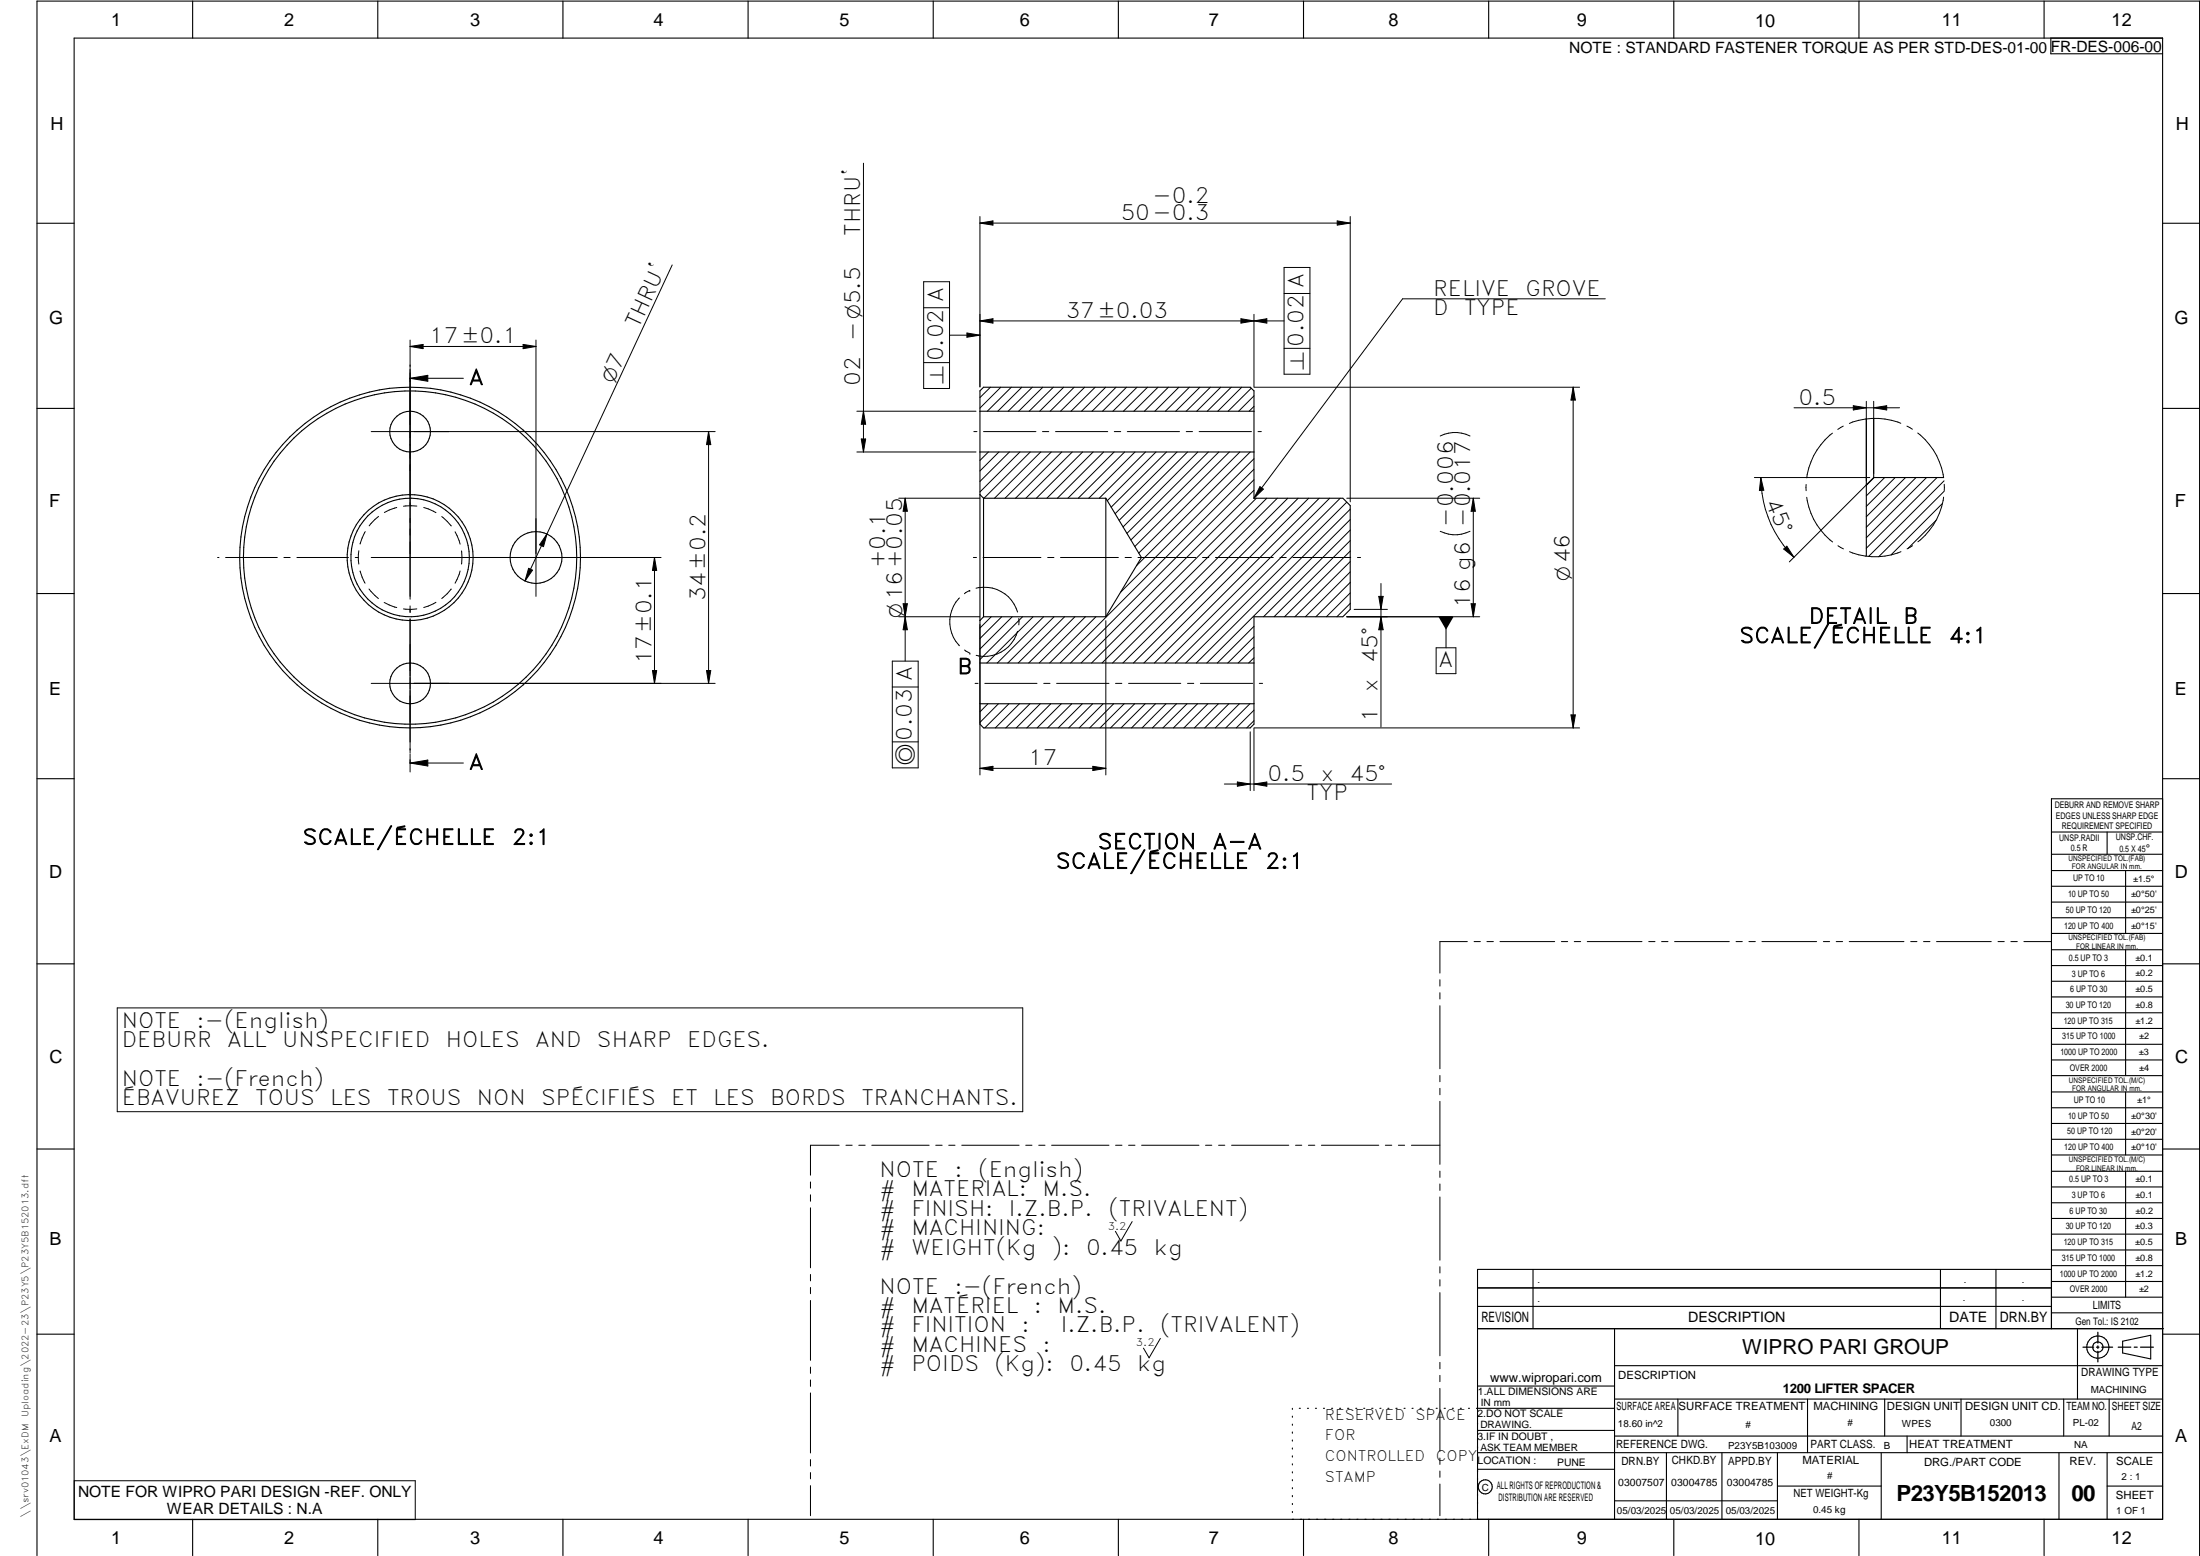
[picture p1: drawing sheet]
<svg xmlns="http://www.w3.org/2000/svg" width="594mm" height="420mm" viewBox="0 0 594 420" stroke-linecap="round" stroke-linejoin="round" font-family="sans-serif">
<g fill="none" stroke="#000" stroke-width=".3">
<path d="M20 10.3h564v400h-564zM52 .3v10M102 .3v10M152 .3v10M202 .3v10M252 .3v10M302 .3v10M352 .3v10M402 .3v10M452 .3v10M502 .3v10M552 .3v10"/>
<path d="M553.8 10.3v4.2h30.2M10 60.3h10M584 60.3h10M10 110.3h10M264.6 105.5l1-.9h72l1 .9v29h24l2 2v28l-2 2h-24v29l-1 1.1h-72l-1-1.1zM264.6 111h74M504 113.1v37.1M506 113v15.9M584 110.3h10M264.6 133.6l1 .9M264.6 122h74M265.6 134.5h33"/>
<path d="M265.6 134.5v32M298.6 134.5l9.6 16-9.6 16M298.6 134.5v32M506 128.9h18.8M506 128.9l-2 2M10 160.3h10M264.6 179h74M265.6 166.5l-1 1.1M265.6 166.5h33M584 160.3h10M264.6 190h74M10 210.3h10"/>
<path d="M584 215.7h-30v143.1M584 210.3h10M554 224.7h30M554 230.7h30M554 235.1h30M554 239.3h30M569 224.7v6M574 235.1v17M554 243.6h30M554 247.8h30M554 252.1h30M554 256.5h30"/>
<path d="M574 256.5v33.9M10 260.3h10M554 260.7h30M554 265h30M554 269.2h30M554 273.5h30M554 277.7h30M584 260.3h10M554 282h30M554 286.2h30M554 290.4h30M554 294.9h30"/>
<path d="M554 299.1h30M574 294.9v17M10 310.3h10M554 303.4h30M554 307.6h30M554 311.9h30M554 316.3h30M574 316.3v34M584 310.3h10M554 320.5h30M554 324.8h30M554 329h30"/>
<path d="M554 333.2h30M554 337.5h30M399 358.8h185.2M399 352.8h155M399 347.8h155M414 342.8v16M436 358.8v51.5M524 342.8v16M539 342.8v16M554 341.8h30M554 346h30M554 350.3h30"/>
<path d="M554 354.5h30M554 342.8h-155v67.5M561 358.8v19M10 360.3h10M399 374.3h37M436 377.8h148M453.1 377.8v10M488.1 377.8v14.5M508.9 377.8v10M529.5 377.8v10M557.3 377.8v10M569.5 377.8v10"/>
<path d="M573.2 362.2l7.6-1.6v6.3l-7.6-1.6zM584 368.8h-148M584 360.3h10M349 380.3v.3M349 382.4v.3M349 384.6v.3M349 386.7v.3M349 388.8v.3M349 391v.3M349 393.1v.3M349 395.3v.3M349 397.4v.3"/>
<path d="M349 399.5v.3M350.9 380.3h.2M353.1 380.3h.2M355.2 380.3h.3M357.4 380.3h.3M359.6 380.3h.3M361.7 380.3h.3M363.9 380.3h.3M366.1 380.3h.3M368.3 380.3h.2M370.4 380.3h.3M372.6 380.3h.3"/>
<path d="M374.8 380.3h.3M376.9 380.3h.4M379.1 380.3h.3M381.3 380.3h.3M383.4 380.3h.4M385.6 380.3h.3M387.8 380.3h.3M390 380.3h.3M392.2 380.3h.3M394.3 380.3h.3M396.5 380.3h.3M398.7 380.3h37.3"/>
<path d="M399 396.7h37M399 392.3h185M399 386.2h37M436 387.8h148M450 392.3v18M465 392.3v18M480 392.3v18M508 392.3v18M515 387.8v4.5M556 392.3v18M569 392.3v18M52 410.3v9.7"/>
<path d="M102 410.3v9.7M152 410.3v9.7M202 410.3v9.7M252 410.3v9.7M302 410.3v9.7M349 401.7v.3M349 403.8v.4M349 406v.3M349 408.1v.3M352 410.3v9.7M402 410.3v9.7M436 405.3h44"/>
<path d="M452 410.3v9.7M480 401.3h28M502 410.3v9.7M552 410.3v9.7M569 401.3h15M10 420v-419.7h584v419.7"/>
<circle cx="110.7" cy="116.6" r="5.5"/>
<circle cx="110.7" cy="150.6" r="16"/>
<circle cx="110.7" cy="150.5" r="17"/>
<circle cx="110.7" cy="150.6" r="45"/>
<circle cx="110.7" cy="150.5" r="46"/>
<circle cx="144.8" cy="150.5" r="7"/>
<circle cx="110.7" cy="184.6" r="5.5"/>
<circle cx="566.5" cy="363.7" r="1.39"/>
<circle cx="566.5" cy="363.8" r="3"/>
<circle cx="401.1" cy="401.5" r="1.9"/>
</g>
<g fill="none" stroke="#000" stroke-width=".27">
<path d="M233.2 44.1v77.9M264.6 58.5v46M361.1 59.6l3.5 .6-3.5 .6zM364.6 58.5v77M181.5 71.5l-33.8 72.7M249.4 76.1h7v28.8h-7zM264.6 60.2l3.5-.6v1.2zM264.6 60.2h100M346.7 79.2h7M346.7 72.2h7v28.8h-7zM110.7 91.8v70M110.7 93.6l3.6-.6v1.1z"/>
<path d="M110.7 93.6h34M141.3 93l3.4 .6-3.4 .5zM144.7 91.8v69.2M249.4 97.9h7M249.4 83.1h7M256.4 90.5h8.2M261.1 89.9l3.5 .6-3.5 .6zM264.6 86.7l3.5-.6v1.1zM264.6 86.7h82.1M335.1 86.1l7 1.1v-1.1l-7 1.1zM338.6 84.9v19.6M346.7 94.1h7"/>
<path d="M433.5 80.7h-54.8l-40.1 53.8M110.7 102.2h14.4M110.7 102.2l4.8-.9v1.7zM191.3 116.5l.6 3.6h-1.1zM191.3 116.5v68M193.1 116.5h-92.9M231.4 111h32.2M232.6 118.5h1.2l-.6 3.5zM233.2 111l.6 3.6h-1.2zM263 116.5h.8M265.6 116.5h14.1M267.5 104.6l-2.9 2.8"/>
<path d="M270.2 104.6l-5.6 5.6M273.1 104.6l-6.5 6.4M275.9 104.6l-6.5 6.4M278.8 104.6l-6.6 6.4M281.5 116.5h1.7M281.6 104.6l-6.5 6.4M284.4 104.6l-6.5 6.4M285 116.5h14.1M287.2 104.6l-6.5 6.4M290.1 104.6l-6.5 6.4M292.9 104.6l-6.5 6.4M295.7 104.6l-6.5 6.4"/>
<path d="M298.6 104.6l-6.5 6.4M300.9 116.5h1.7M301.4 104.6l-6.5 6.4M304.2 104.6l-6.5 6.4M304.4 116.5h14.1M307 104.6l-6.5 6.4M309.9 104.6l-6.5 6.4M312.7 104.6l-6.5 6.4M315.5 104.6l-6.5 6.4M318.3 104.6l-6.4 6.4M320.3 116.5h1.7M321.2 104.6l-6.5 6.4"/>
<path d="M323.8 116.5h14.1M324 104.6l-6.5 6.4M326.8 104.6l-6.5 6.4M329.6 104.6l-6.4 6.4M332.5 104.6l-6.5 6.4M335.3 104.6l-6.5 6.4M337.9 104.8l-6.3 6.2M338.6 109.7l-1.3 1.3M338.6 106.9l-4.1 4.1M338.7 104.6h87.8M339.7 116.5h.9M397 117.7a9 9 0 0 0-8.1 0"/>
<path d="M424.8 104.6l.6 3.4h-1.2zM424.8 104.6v92M484.5 110.1h28.4M494.8 117a18.3 18.3 0 0 0-6.9 12M497.7 115.1l-1.4 .9M500.5 109.6l3.5 .5-3.5 .6zM504 108.4v21.5M506 110.1l3.5-.5v1.1zM506 108.4v19.5M513.3 114.3a18.5 18.5 0 0 0-13.9 0M514.9 115.1l1.5 .8M517.9 116.9a18.4 18.4 0 0 1 6.9 12.1"/>
<path d="M102.2 139.4l-2.5 2.6M107.1 137l-2 .7-1.3 .7M112.6 136.7h-3.6M114.4 137l3.3 1.4M119.3 139.5l2.5 2.5M231.4 122h32.2M242.7 134.5h21.9M244.4 134.5v44M244.4 134.5l.6 3.5h-1.1zM266.9 122l-2.3 2.3M269.7 122l-5.1 5.2M272.6 122l-8 8"/>
<path d="M275.4 122l-10.8 10.8M278.2 122l-12.5 12.5M281 122l-12.4 12.5M283.9 122l-12.5 12.5M286.7 122l-12.5 12.5M289.6 122l-12.6 12.5M292.3 122l-12.4 12.5M295.2 122l-12.5 12.5M298 122l-12.5 12.5M300.9 122l-12.5 12.5M303.7 122l-12.5 12.5M306.5 122l-12.5 12.5"/>
<path d="M309.3 122l-12.5 12.5M312.2 122l-13.2 13.2M315 122l-14.9 14.9M317.8 122l-16.7 16.7M320.7 122l-18.5 18.5M323.5 122l-20.2 20.3M326.3 122l-22 22M329.1 122l-23.7 23.8M332 122l-25.6 25.6M334.8 122l-27.3 27.4M337.6 122l-30.7 30.8M338.6 123.9l-36 36"/>
<path d="M338.6 126.7l-52.3 52.3M338.6 129.5l-49.5 49.5M338.6 132.4l-46.7 46.6M339.3 134.5l-44.5 44.5M340.2 131.4l1 .7-2.6 2.4zM342.1 134.5l-44.5 44.5M344.9 134.5l-44.5 44.5M347.8 134.5l-44.6 44.5M350.6 134.5l-44.5 44.5M353.4 134.5l-44.5 44.5M356.2 134.5l-44.5 44.5M359.1 134.5l-44.5 44.5"/>
<path d="M361.9 134.5l-44.5 44.5M363.7 135.6l-43.5 43.4M363.7 134.5h35.9M364.6 137.5l-41.6 41.5M397.8 134.5l.6 3.5h-1.2zM397.8 134.5v32M473.7 128.9h31.2M475.5 128.9a30.7 30.7 0 0 0 8.9 21.6M475.5 128.9l.8 3.5-1.2 .1zM487.7 130.8v1.7M487.9 134.3a18.3 18.3 0 0 0 7 12M504.2 130.7l-21 21"/>
<path d="M506.1 128.9l-2.1 2.2M508.9 128.9l-4.9 5M511.8 128.9l-7.8 7.8M514.6 128.9l-10.6 10.6M517.4 128.9l-13.4 13.5M520.2 128.9l-16.2 16.3M523.1 128.9l-19.1 19.1M524.5 135.9l-13.8 13.9M524.8 134.2a18.2 18.2 0 0 1-6.9 12.1M525 129.8l-20.4 20.4M525 130.8v1.7M525 132.6l-17.6 17.7"/>
<path d="M58.8 150.5h.3M60.9 150.5h14M76.7 150.5h1.7M80.2 150.5h13.9M95.9 150.5h.8M96.9 148.7v3.6M97.2 154.2l1.4 3.3M98.6 143.6l-1.4 3.3M99.6 159l2.6 2.6M100.2 150.5h78.3M121.8 159l-1 1.3-1.5 1.3M122.9 143.6l1.3 3.3"/>
<path d="M124.2 154.2l-1.3 3.3M124.6 148.8v3.5M142.7 153.5l1.1 .5-2 2.9zM147.7 144.2l-5.9 12.7M147.7 144.2l-.9 3.4-1.1-.5zM176.7 150.5v34M176.7 150.5l.6 3.6h-1.1zM261.9 159.4h.1M261.9 159.4l-1.5 .9M262.8 150.5h.9M263.6 158.8a9.4 9.4 0 0 1 11.2 6.5M265.5 150.5h15.6"/>
<path d="M282.9 150.5h1.7M286.4 150.5h15.6M303.8 150.5h1.7M307.3 150.5h15.6M324.7 150.5h1.7M328.2 150.5h15.6M345.6 150.5h1.7M349.1 150.5h15.6M364.6 140.3l-38.7 38.7M364.6 143.1l-23.4 23.4M364.6 146l-20.6 20.5M364.6 148.8l-17.7 17.7"/>
<path d="M364.6 157.3l-9.3 9.2M364.6 154.4l-12.1 12.1M364.6 151.6l-14.9 14.9M366.6 150.5h.8M372.9 157.6v38.7M397 143.5a9 9 0 0 1-8.1 0M481.7 148.3l.8-.8 1.9 3zM496.3 147.4l1.5 .8M499.4 149a18.2 18.2 0 0 0 13.9 0M516.5 147.4l-1.5 .8M522.8 140.5l-7.6 7.6M103.8 162.7l3.3 1.3"/>
<path d="M109 164.4h3.6M110.7 163.6v1.8M110.7 167.1v36.3M117.7 162.6l-3.3 1.4M241 178.5h6.9v28.8h-6.9zM242.7 166.5h21.9M243.9 163h1.1l-.6 3.5zM244.4 166.5l.6 3.6h-1.1zM259.1 161.5a9.3 9.3 0 0 0 0 12.9M260.5 175.5l1.4 .9M261.9 176.4h.1M264.6 168.6v40.7"/>
<path d="M267.7 166.5l-3.1 3.1M270.5 166.5l-5.9 5.9M273.3 166.5l-8.7 8.8M274.8 170.5a9.3 9.3 0 0 1-11.2 6.5M275.1 167v1.7M276.1 166.5l-11.5 11.6M279 166.5l-12.5 12.5M281.8 166.5l-12.5 12.5M284.6 166.5l-12.4 12.5M287.5 166.5l-12.6 12.5M290.3 166.5l-12.5 12.5M293.1 166.5l-12.5 12.5"/>
<path d="M295.9 166.5l-12.4 12.5M298.6 167.6v41.7M338.6 169.1l-9.9 9.9M338.6 172l-7.1 7M338.6 174.8l-4.3 4.2M338.6 177.6l-1.4 1.4M363.7 166.5h35.9M364.6 162.9l-3.6 3.6M364.6 160.1l-6.4 6.4M365.7 164.5h8.9M372.3 161h1.2l-.6 3.5zM372.9 166.5l.6 3.6h-1.2z"/>
<path d="M387.8 174.9h5.3v7h-5.3zM390.5 166.5v8.4M397.2 163h1.2l-.6 3.5zM100.2 184.5h92.9M176.2 181.1h1.1l-.6 3.4zM190.8 181.1h1.1l-.6 3.4zM241 185.5h6.9M263.3 184.5h.8M265.9 184.5h14.1M266.8 190l-2.2 2.2M269.6 190l-5 5.1M272.5 190l-6.6 6.6"/>
<path d="M275.3 190l-6.5 6.6M278.1 190l-6.5 6.6M280.9 190l-6.5 6.6M281.8 184.5h1.7M283.8 190l-6.5 6.6M285.3 184.5h14.2M286.6 190l-6.5 6.6M289.4 190l-6.5 6.6M292.3 190l-6.6 6.6M295.1 190l-6.5 6.6M297.9 190l-6.5 6.6M300.7 190l-6.4 6.6"/>
<path d="M301.2 184.5h1.7M303.6 190l-6.6 6.6M304.8 184.5h14M306.4 190l-6.5 6.6M309.2 190l-6.5 6.6M312 190l-6.4 6.6M314.9 190l-6.5 6.6M317.7 190l-6.5 6.6M320.5 190l-6.5 6.6M320.7 184.5h1.7M323.4 190l-6.5 6.6M324.1 184.5h14.2"/>
<path d="M326.2 190l-6.5 6.6M329 190l-6.5 6.6M331.8 190l-6.5 6.6M334.7 190l-6.5 6.6M337.5 190l-6.5 6.6M337.6 197.6v15.9M338.6 194.6l-1.9 2M338.6 191.8l-4.8 4.8M338.6 196.6v16.9M338.7 196.6h87.8M340.1 184.5h.8M424.2 193h1.2l-.6 3.6z"/>
<path d="M110.7 206l4.8-.8v1.6zM110.7 203.6v4.8M110.7 206h14.4M241 200.3h6.9M264.6 207.5l3.5-.6v1.2zM264.6 207.5h34M295.1 206.9l3.5 .6-3.5 .6zM330.6 211.7h45.2M334.1 211.2l3.5 .5-3.5 .6zM338.6 211.7l3.5-.5v1.1zM396.2 254.3h-7.4v8.5M398.1 254.3h1.6"/>
<path d="M401.5 254.3h1.8M405 254.3h14.8M421.6 254.3h1.7M425.1 254.3h1.7M428.6 254.3h14.8M445.2 254.3h1.7M448.7 254.3h1.7M452.2 254.3h14.8M468.8 254.3h1.7M472.3 254.3h1.7M475.8 254.3h14.8M492.4 254.3h1.7"/>
<path d="M495.8 254.3h1.8M499.4 254.3h14.7M516 254.3h1.6M519.4 254.3h1.8M522.9 254.3h14.8M539.5 254.3h1.7M543 254.3h1.7M546.5 254.3h7.4M31.7 272.2h244.5v28h-244.5zM388.8 264.5v1.8M388.8 268.1v1.6M388.8 271.6v17"/>
<path d="M388.8 290.4v1.7M388.8 293.9v1.7M388.8 297.4v17M218.9 319.2v1.6M226.6 309.2h-7.7v8.1M228.4 309.2h1.7M231.9 309.2h1.7M235.4 309.2h15.5M252.7 309.2h1.7M256.2 309.2h1.7M259.7 309.2h15.5M277 309.2h1.7"/>
<path d="M280.5 309.2h1.7M284 309.2h15.5M301.2 309.2h1.8M304.8 309.2h1.7M308.3 309.2h15.5M325.5 309.2h1.7M329.1 309.2h1.6M332.6 309.2h15.4M349.8 309.2h1.7M353.3 309.2h1.7M356.8 309.2h15.5M374.1 309.2h1.7"/>
<path d="M377.6 309.2h1.7M381.1 309.2h7.7M388.8 316.2v1.7M388.8 319.7v1.7M218.9 322.6v1.8M218.9 326.1v16.2M305.7 329.9l-3 5.2-1.5-2.6M388.8 323.2v17.1M218.9 344.1v1.8M218.9 347.6v1.7M218.9 351.2v16.1M388.8 342.1v1.6"/>
<path d="M388.8 345.6v1.7M388.8 349v17.1M218.9 369.1v1.7M218.9 372.6v1.8M218.9 376.1v16.2M313.3 361.4l-3 5.2-1.5-2.6M388.8 367.9v1.7M388.8 371.4v1.7M388.8 374.9v17M20.1 399.8h92v10.5h-92zM218.9 394.1v1.8M218.9 397.6v1.7"/>
<path d="M388.8 393.7v1.7M388.8 397.2v1.7M218.9 401.2v8.1M388.8 400.7v8.6"/>
</g>
<path d="M566.5 359.7v3M562.5 363.8h2.9M566.1 363.8h.7M566.5 363.4v.7M566.5 364.9v2.8M567.6 363.8h2.9M572 363.8h3.4M576.3 363.8h.8M578 363.8h3.5" fill="none" stroke="#000" stroke-width=".34"/>
<g fill="#000">
<path d="M264.6 60.2l3.5-.6v1.2zM361.1 59.6l3.5 .6-3.5 .6zM110.7 93.6l3.6-.6v1.1zM141.3 93l3.4 .6-3.4 .5zM261.1 89.9l3.5 .6-3.5 .6zM264.6 86.7l3.5-.6v1.1zM335.1 86.1l3.5 .6-3.5 .5zM338.6 86.7l3.5-.6v1.1zM110.7 102.2l4.8-.9v1.7zM232.6 118.5h1.2l-.6 3.5zM233.2 111l.6 3.6h-1.2zM424.8 104.6l.6 3.4h-1.2z"/>
<path d="M500.5 109.6l3.5 .5-3.5 .6zM506 110.1l3.5-.5v1.1zM191.3 116.5l.6 3.6h-1.1zM244.4 134.5l.6 3.5h-1.1zM340.2 131.4l1 .7-2.6 2.4zM397.8 134.5l.6 3.5h-1.2zM475.5 128.9l.8 3.5-1.2 .1zM142.7 153.5l1.1 .5-2 2.9zM147.7 144.2l-.9 3.4-1.1-.5zM176.7 150.5l.6 3.6h-1.1zM481.7 148.3l.8-.8 1.9 3zM243.9 163h1.1l-.6 3.5z"/>
<path d="M244.4 166.5l.6 3.6h-1.1zM372.9 166.5l.6 3.6h-1.2zM372.3 161h1.2l-.6 3.5zM388.4 166.5h4.1l-2 3.6zM397.2 163h1.2l-.6 3.5zM176.2 181.1h1.1l-.6 3.4zM190.8 181.1h1.1l-.6 3.4zM424.2 193h1.2l-.6 3.6zM110.7 206l4.8-.8v1.6zM264.6 207.5l3.5-.6v1.2zM295.1 206.9l3.5 .6-3.5 .6zM334.1 211.2l3.5 .5-3.5 .6z"/>
<path d="M338.6 211.7l3.5-.5v1.1z"/>
</g>
<g font-size="6">
<text x="512.1" y="405.2">P23Y5B152013</text>
<text x="559.4" y="405.2">00</text>
</g>
<g font-size="5.7">
<text x="302.6" y="59.4">50-0.3</text>
<text x="311.2" y="54.8">-0.2</text>
<text x="232.3" y="63.7" transform="rotate(-90 232.3 63.7)">THRU`</text>
<text x="387" y="79.8">RELIVE</text>
<text x="411.9" y="79.8">GROVE</text>
<text x="172.5" y="88.9" transform="rotate(-65 172.5 88.9)">THRU`</text>
<text x="287.8" y="85.8">37±0.03</text>
<text x="387" y="85.1">D</text>
<text x="395.3" y="85.1">TYPE</text>
<text x="115.9" y="92.7">17±0.1</text>
<text x="232.3" y="92.1" transform="rotate(-90 232.3 92.1)">-O5.5</text>
<text x="352" y="93.7" transform="rotate(-90 352 93.7)">0.02 A</text>
<text x="254.7" y="97.5" transform="rotate(-90 254.7 97.5)">0.02 A</text>
<text x="126.6" y="103.9">A</text>
<text x="232.3" y="104.1" transform="rotate(-90 232.3 104.1)">02</text>
<text x="485.7" y="109.3">0.5</text>
<text x="476.7" y="135.6" transform="rotate(68 476.7 135.6)">45°</text>
<text x="392.4" y="142.2" transform="rotate(-90 392.4 142.2)">-0.006</text>
<text x="239" y="153.4" transform="rotate(-90 239 153.4)">+0.1</text>
<text x="190.5" y="162.4" transform="rotate(-90 190.5 162.4)">34±0.2</text>
<text x="397" y="164.2" transform="rotate(-90 397 164.2)">16 g6 -0.017</text>
<text x="469.7" y="173.6">SCALE/ÉCHELLE</text>
<text x="488.4" y="168.4">DETAIL</text>
<text x="514" y="168.4">B</text>
<text x="526.2" y="173.6">4:1</text>
<text x="175.9" y="179.4" transform="rotate(-90 175.9 179.4)">17±0.1</text>
<text x="372" y="179.2" transform="rotate(-90 372 179.2)">45°</text>
<text x="258.5" y="182">B</text>
<text x="388.5" y="180.2">A</text>
<text x="372" y="186.9" transform="rotate(-90 372 186.9)">x</text>
<text x="372" y="195.1" transform="rotate(-90 372 195.1)">1</text>
<text x="246.2" y="200" transform="rotate(-90 246.2 200)">0.03 A</text>
<text x="126.6" y="207.8">A</text>
<text x="277.7" y="206.6">17</text>
<text x="342.3" y="210.9">0.5</text>
<text x="356.6" y="210.9">x</text>
<text x="364.4" y="210.9">45°</text>
<text x="352.8" y="216.1">TYP</text>
<text x="81.7" y="228">SCALE/ÉCHELLE</text>
<text x="138.2" y="228">2:1</text>
<text x="296.4" y="229.3">SECTION</text>
<text x="327.4" y="229.3">A-A</text>
<text x="285.1" y="234.5">SCALE/ÉCHELLE</text>
<text x="341.7" y="234.5">2:1</text>
<text x="32.9" y="277.5">NOTE</text>
<text x="53.1" y="277.5">:-(English)</text>
<text x="32.9" y="282.7">DEBURR</text>
<text x="61.3" y="282.7">ALL</text>
<text x="76.2" y="282.7">UNSPECIFIED</text>
<text x="120.4" y="282.7">HOLES</text>
<text x="144.5" y="282.7">AND</text>
<text x="161.2" y="282.7">SHARP</text>
<text x="185.6" y="282.7">EDGES.</text>
<text x="32.9" y="293.2">NOTE</text>
<text x="53.1" y="293.2">:-(French)</text>
<text x="32.9" y="298.5">ÉBAVUREZ</text>
<text x="68.9" y="298.5">TOUS</text>
<text x="89.2" y="298.5">LES</text>
<text x="104.5" y="298.5">TROUS</text>
<text x="128.8" y="298.5">NON</text>
<text x="146.2" y="298.5">SPÉCIFIÉS</text>
<text x="181.2" y="298.5">ET</text>
<text x="192.6" y="298.5">LES</text>
<text x="208" y="298.5">BORDS</text>
<text x="232.6" y="298.5">TRANCHANTS.</text>
<text x="237.5" y="317.8">NOTE</text>
<text x="257.7" y="317.8">:</text>
<text x="264.1" y="317.8">(English)</text>
<text x="237.5" y="323">#</text>
<text x="246.1" y="323">MATERIAL:</text>
<text x="281.5" y="323">M.S.</text>
<text x="237.5" y="328.3">#</text>
<text x="246.1" y="328.3">FINISH:</text>
<text x="272.4" y="328.3">I.Z.B.P.</text>
<text x="299.3" y="328.3">(TRIVALENT)</text>
<text x="237.5" y="333.5">#</text>
<text x="246.1" y="333.5">MACHINING:</text>
<text x="237.5" y="338.8">#</text>
<text x="246.1" y="338.8">WEIGHT(Kg</text>
<text x="284" y="338.8">):</text>
<text x="293.3" y="338.8">0.45</text>
<text x="311.6" y="338.8">kg</text>
<text x="237.5" y="349.3">NOTE</text>
<text x="257.7" y="349.3">:-(French)</text>
<text x="237.5" y="354.5">#</text>
<text x="237.5" y="359.8">#</text>
<text x="246.1" y="359.8">FINITION</text>
<text x="246.1" y="354.5">MATÉRIEL</text>
<text x="275.8" y="359.8">:</text>
<text x="279.2" y="354.5">:</text>
<text x="285.6" y="354.5">M.S.</text>
<text x="286.4" y="359.8">I.Z.B.P.</text>
<text x="313.3" y="359.8">(TRIVALENT)</text>
<text x="237.5" y="365">#</text>
<text x="246.1" y="365">MACHINES</text>
<text x="281.5" y="365">:</text>
<text x="237.5" y="370.3">#</text>
<text x="246.1" y="370.3">POIDS</text>
<text x="268.5" y="370.3">(Kg):</text>
<text x="288.8" y="370.3">0.45</text>
<text x="307.1" y="370.3">kg</text>
</g>
<text font-size="5.6" x="470.5" y="365.5">WIPRO PARI GROUP</text>
<g font-size="5.4">
<text x="352" y="99.9" transform="rotate(-90 352 99.9)">n</text>
<text x="165.6" y="103.7" transform="rotate(-65 165.6 103.7)">O7</text>
<text x="254.7" y="103.8" transform="rotate(-90 254.7 103.8)">n</text>
<text x="423.9" y="156.8" transform="rotate(-90 423.9 156.8)">O46</text>
<text x="243.6" y="166.8" transform="rotate(-90 243.6 166.8)">O16+0.05</text>
<text x="246.2" y="206.7" transform="rotate(-90 246.2 206.7)">a</text>
</g>
<g font-size="4.9">
<text x="30" y="6.9">1</text>
<text x="76.7" y="6.9">2</text>
<text x="127" y="6.9">3</text>
<text x="176.5" y="6.9">4</text>
<text x="226.7" y="6.9">5</text>
<text x="275.4" y="6.9">6</text>
<text x="326.4" y="6.9">7</text>
<text x="375" y="6.9">8</text>
<text x="425.8" y="6.9">9</text>
<text x="473.9" y="7.3">10</text>
<text x="524.3" y="6.9">11</text>
<text x="570.2" y="6.9">12</text>
<text x="13.6" y="35.1">H</text>
<text x="587.6" y="35.1">H</text>
<text x="13.2" y="87.5">G</text>
<text x="587.2" y="87.5">G</text>
<text x="13.2" y="137">F</text>
<text x="587.2" y="137">F</text>
<text x="13.2" y="187.6">E</text>
<text x="587.2" y="187.6">E</text>
<text x="13.2" y="237">D</text>
<text x="587.2" y="237">D</text>
<text x="13.4" y="287.1">C</text>
<text x="587.4" y="287.1">C</text>
<text x="13.4" y="336.2">B</text>
<text x="587.4" y="336.2">B</text>
<text x="13.4" y="389.3">A</text>
<text x="587.4" y="389.3">A</text>
<text x="30" y="416.9">1</text>
<text x="76.7" y="416.9">2</text>
<text x="127" y="416.9">3</text>
<text x="176.5" y="416.9">4</text>
<text x="226.7" y="416.9">5</text>
<text x="275.4" y="416.9">6</text>
<text x="326.4" y="416.9">7</text>
<text x="375" y="416.9">8</text>
<text x="425.8" y="416.9">9</text>
<text x="473.9" y="417.3">10</text>
<text x="524.3" y="416.9">11</text>
<text x="570.2" y="416.9">12</text>
</g>
<g font-size="4.2">
<text x="423.7" y="14.3">NOTE : STANDARD FASTENER TORQUE AS PER STD-DES-01-00</text>
<text x="553.8" y="14">FR-DES-006-00</text>
<text x="21.1" y="404.3">NOTE FOR WIPRO PARI DESIGN -REF. ONLY</text>
<text x="45.1" y="408.8">WEAR DETAILS : N.A</text>
</g>
<g font-size="3.9">
<text x="400" y="357.1">REVISION</text>
<text x="455.9" y="357.1">DESCRIPTION</text>
<text x="526.4" y="357.1">DATE</text>
<text x="540" y="357.1">DRN.BY</text>
<text x="357.8" y="383.3">RESERVED</text>
<text x="382.3" y="383.3">SPACE</text>
<text x="357.8" y="388.9">FOR</text>
<text x="357.8" y="394.5">CONTROLLED</text>
<text x="387.8" y="394.5">COPY</text>
<text x="357.8" y="400">STAMP</text>
</g>
<text font-size="3.6" x="481.4" y="376.1">1200 LIFTER SPACER</text>
<text font-size="3.5" x="402.4" y="373.3">www.wipropari.com</text>
<g font-size="3.1">
<text x="565.1" y="353.5">LIMITS</text>
<text x="562" y="371.7">DRAWING TYPE</text>
<text x="437" y="372.3">DESCRIPTION</text>
<text x="436.5" y="380.8">SURFACE AREA</text>
<text x="453.3" y="380.8">SURFACE TREATMENT</text>
<text x="489.7" y="380.8">MACHINING</text>
<text x="509.5" y="380.8">DESIGN UNIT</text>
<text x="530.6" y="380.8">DESIGN UNIT CD.</text>
<text x="558" y="380.6">TEAM NO.</text>
<text x="570.3" y="380.7">SHEET SIZE</text>
<text x="575.6" y="386.1">A2</text>
<text x="436.4" y="391.1">REFERENCE DWG.</text>
<text x="437.8" y="395.5">DRN.BY</text>
<text x="451.4" y="395.4">CHKD.BY</text>
<text x="466.6" y="395.5">APPD.BY</text>
<text x="486.7" y="395.4">MATERIAL</text>
<text x="488.9" y="390.9">PART CLASS.</text>
<text x="515.6" y="390.9">HEAT TREATMENT</text>
<text x="519.6" y="395.9">DRG./PART CODE</text>
<text x="558.9" y="395.5">REV.</text>
<text x="571.4" y="395.6">SCALE</text>
<text x="484.3" y="404.2">NET WEIGHT-Kg</text>
<text x="571.4" y="404.7">SHEET</text>
</g>
<text font-size="3" x="579.5" y="230.1">°</text>
<g font-size="2.8">
<text x="299.1" y="332.1">3.2</text>
<text x="560.4" y="357.7">Gen Tol.: IS 2102</text>
<text x="306.7" y="363.6">3.2</text>
<text x="399.1" y="376.6">1.ALL DIMENSIONS ARE</text>
<text x="399" y="382.7">2.DO NOT SCALE</text>
<text x="399" y="388.7">3.IF IN DOUBT ,</text>
<text x="399" y="395.4">LOCATION :</text>
<text x="420.5" y="396">PUNE</text>
<text x="404.2" y="402">ALL RIGHTS OF REPRODUCTION &amp;</text>
<text x="437" y="401.2">03007507</text>
<text x="451.3" y="401.2">03004785</text>
<text x="466.3" y="401.2">03004785</text>
<text x="404.7" y="405.4">DISTRIBUTION ARE RESERVED</text>
</g>
<g font-size="2.7">
<text x="564.6" y="376.2">MACHINING</text>
<text x="399.9" y="379.7">IN mm</text>
<text x="399.7" y="385.7">DRAWING.</text>
<text x="436.9" y="385.4">18.60 in^2</text>
<text x="471.4" y="385.5">#</text>
<text x="498.9" y="385">#</text>
<text x="513.6" y="385.3">WPES</text>
<text x="537.3" y="385.1">0300</text>
<text x="559.7" y="385.1">PL-02</text>
<text x="399.7" y="391.8">ASK TEAM MEMBER</text>
<text x="466.6" y="391.2">P23Y5B103009</text>
<text x="508.7" y="391.2">B</text>
<text x="560.1" y="391.1">NA</text>
<text x="493.4" y="399.5">#</text>
<text x="572.8" y="399.7">2 : 1</text>
<text x="400.1" y="402.5">C</text>
<text x="436.6" y="408.7">05/03/2025</text>
<text x="450.9" y="408.8">05/03/2025</text>
<text x="466" y="408.9">05/03/2025</text>
<text x="489.6" y="408.5">0.45 kg</text>
<text x="571.4" y="408.7">1 OF 1</text>
</g>
<g font-size="2.5">
<text x="554.9" y="218.3">DEBURR AND REMOVE SHARP</text>
<text x="555.2" y="221">EDGES UNLESS SHARP EDGE</text>
<text x="556.1" y="227.1">UNSP.RADII</text>
<text x="556.8" y="223.8">REQUIREMENT SPECIFIED</text>
<text x="571.4" y="226.9">UNSP.CHF.</text>
<text x="559.2" y="229.9">0.5 R</text>
<text x="572.3" y="230.1">0.5 X 45</text>
<text x="559.8" y="238">UP TO 10</text>
<text x="576.1" y="238.1">±1.5°</text>
<text x="558.5" y="242.2">10 UP TO 50</text>
<text x="575.5" y="242.3">±0°50'</text>
<text x="557.4" y="250.7">120 UP TO 400</text>
<text x="557.9" y="246.5">50 UP TO 120</text>
<text x="575.5" y="250.7">±0°15'</text>
<text x="575.5" y="246.5">±0°25'</text>
<text x="558.7" y="259.4">0.5 UP TO 3</text>
<text x="559.5" y="263.7">3 UP TO 6</text>
<text x="576.6" y="263.6">±0.2</text>
<text x="576.6" y="259.4">±0.1</text>
<text x="559" y="267.9">6 UP TO 30</text>
<text x="576.6" y="267.9">±0.5</text>
<text x="557.8" y="272.2">30 UP TO 120</text>
<text x="576.6" y="272.2">±0.8</text>
<text x="556.9" y="280.7">315 UP TO 1000</text>
<text x="557.3" y="276.4">120 UP TO 315</text>
<text x="576.6" y="276.4">±1.2</text>
<text x="577.7" y="280.7">±2</text>
<text x="556.4" y="284.9">1000 UP TO 2000</text>
<text x="577.6" y="284.9">±3</text>
<text x="558.9" y="289.2">OVER 2000</text>
<text x="577.7" y="289.3">±4</text>
<text x="560" y="297.9">UP TO 10</text>
<text x="577.1" y="297.9">±1°</text>
<text x="558.5" y="302.1">10 UP TO 50</text>
<text x="575.5" y="302.1">±0°30'</text>
<text x="557.4" y="310.6">120 UP TO 400</text>
<text x="558.2" y="306.3">50 UP TO 120</text>
<text x="575.5" y="310.6">±0°10'</text>
<text x="575.5" y="306.4">±0°20'</text>
<text x="558.8" y="319.2">0.5 UP TO 3</text>
<text x="559.4" y="323.4">3 UP TO 6</text>
<text x="576.6" y="319.2">±0.1</text>
<text x="576.6" y="323.5">±0.1</text>
<text x="558.9" y="327.7">6 UP TO 30</text>
<text x="576.7" y="327.7">±0.2</text>
<text x="557.8" y="332">30 UP TO 120</text>
<text x="576.6" y="332">±0.3</text>
<text x="556.8" y="340.5">315 UP TO 1000</text>
<text x="557.3" y="336.3">120 UP TO 315</text>
<text x="576.6" y="336.3">±0.5</text>
<text x="576.6" y="340.5">±0.8</text>
<text x="415.2" y="346.4">.</text>
<text x="530.3" y="346.5">.</text>
<text x="545.9" y="346.4">.</text>
<text x="556.2" y="344.7">1000 UP TO 2000</text>
<text x="576.6" y="344.7">±1.2</text>
<text x="415.2" y="351.5">.</text>
<text x="530" y="351.3">.</text>
<text x="545.9" y="351.4">.</text>
<text x="558.9" y="349">OVER 2000</text>
<text x="577.6" y="349">±2</text>
</g>
<g font-size="2.4">
<text x="7.7" y="382.7" transform="rotate(-90 7.7 382.7)">Uploading\2022-23\P23Y5\P23Y5B152013.dft</text>
<text x="7.7" y="409.8" transform="rotate(-90 7.7 409.8)">\\srv01043\ExDM</text>
</g>
<g font-size="2.1">
<text x="558.5" y="232.4">UNSPECIFIED TOL.(FAB)</text>
<text x="559.5" y="234.7">FOR ANGULAR IN mm.</text>
<text x="558.6" y="253.9">UNSPECIFIED TOL.(FAB)</text>
<text x="560.7" y="256.3">FOR LINEAR IN mm.</text>
<text x="558.7" y="292.3">UNSPECIFIED TOL.(M/C)</text>
<text x="559.6" y="294.7">FOR ANGULAR IN mm.</text>
<text x="558.7" y="313.7">UNSPECIFIED TOL.(M/C)</text>
<text x="560.6" y="316.1">FOR LINEAR IN mm.</text>
</g>
</svg>
